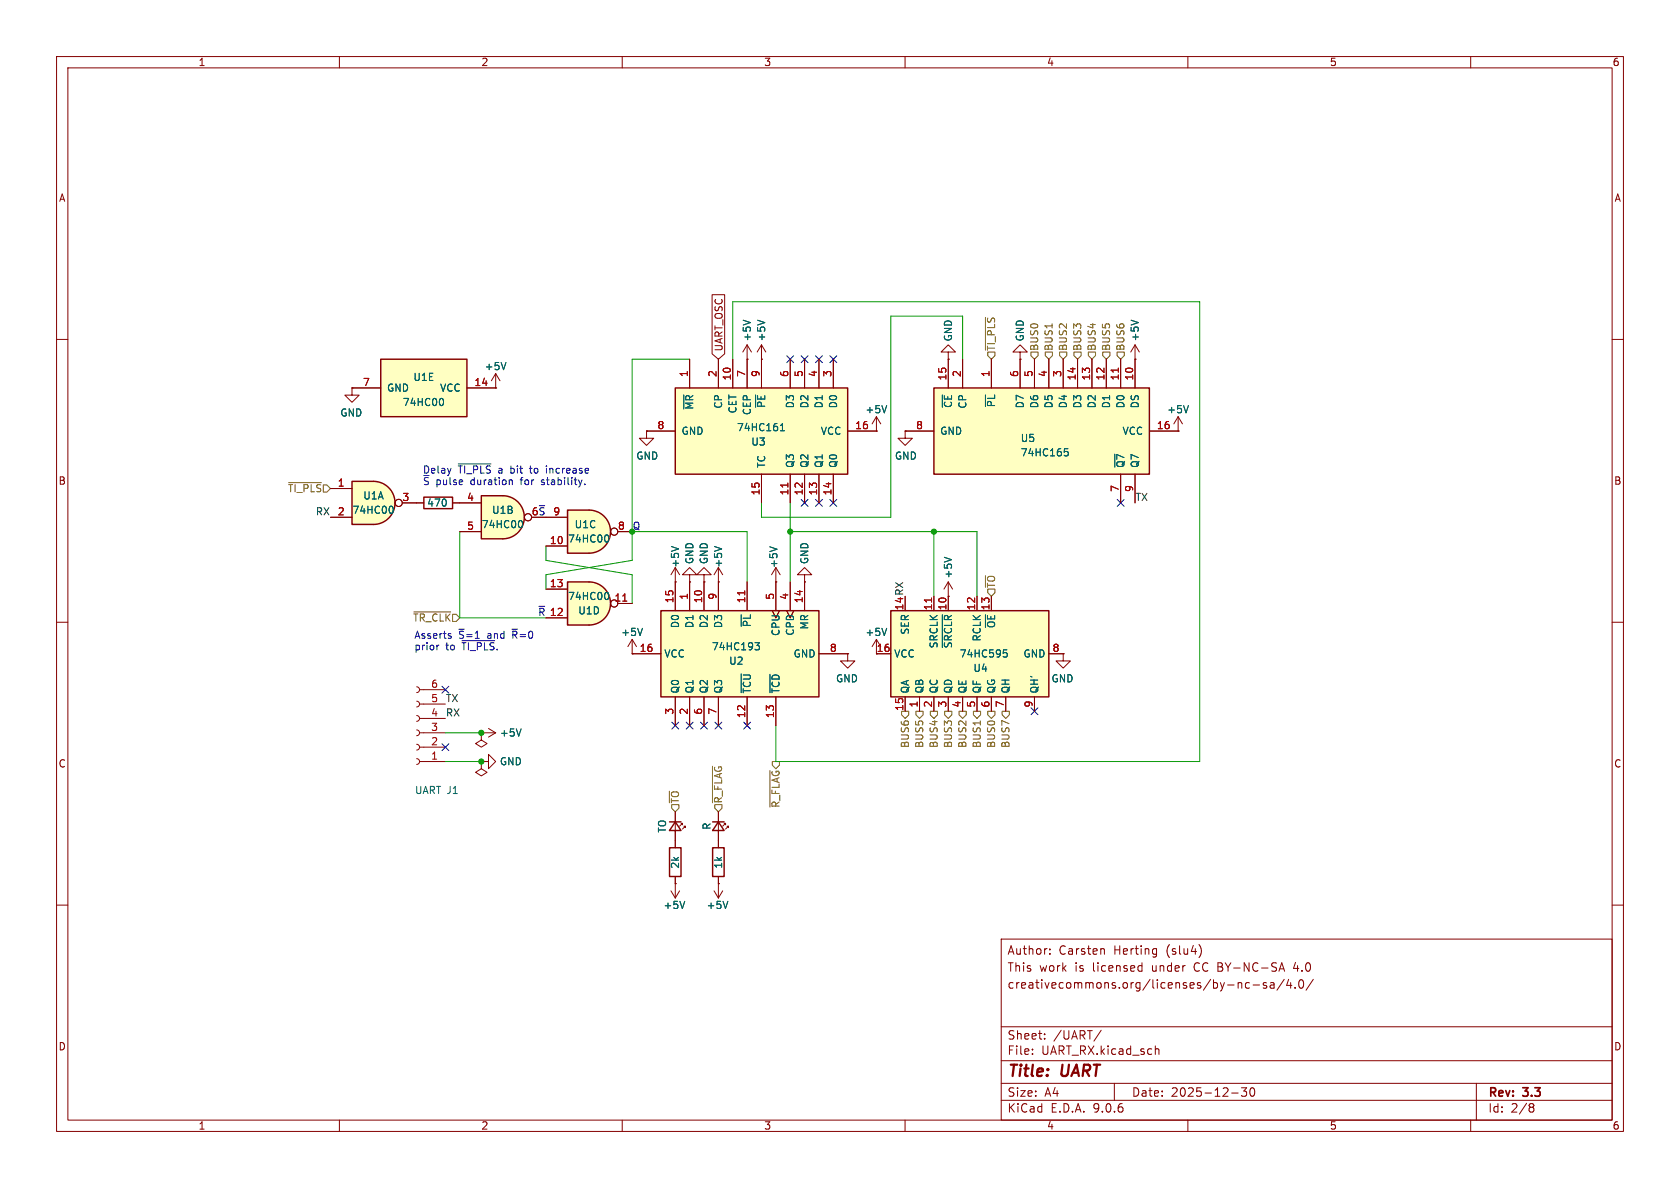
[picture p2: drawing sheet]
<svg xmlns="http://www.w3.org/2000/svg" width="297mm" height="210mm" viewBox="0 0 297 210" stroke-linecap="round" stroke-linejoin="round" font-family="sans-serif">
<g fill="none" stroke="#840000" stroke-width=".18">
<path d="M10 10h277v190h-277zM12 12h273v186h-273zM60 10v2M110 10v2M160 10v2M210 10v2M260 10v2M10 60h2M285 60h2M10 110h2M285 110h2M10 160h2"/>
<path d="M177 166h108v32h-108zM185.6 168.6v.1M185.6 167.8v.1M195 167.7l.2 .2v.8M201.5 170.7l.4 .1M201.9 170.2v1.5M201.9 171.6l-.4 .1M204 167.7l.5 .1M204.5 167.7v1.2l-.3 .3M204.5 168.6l-.5 .1M212 167.1a1.76 1.76 0 0 1 0 2.1M219.5 173.8v.9"/>
<path d="M220.9 173.8l-.4-.1-.3 .3v.4l.1 .2h.6M221.5 174.1h1.2M223.9 173.8l-.4-.1-.2 .2 .1 .2 .5 .2v.3h-.6M224.6 173.8h.6v.9M225.2 174.1h-.5a.29 .29 0 0 0-.2 .3 .29 .29 0 0 0 .2 .3l.5-.1M226.1 171.7l.5-1.5 .5 1.5M226.2 171.3h.8M227 173.1l-1.3 2M227.8 173.1l-.3 1.1h.9M228.2 173.7v1M229 174.6v.1M229 170.1l-.3 1.1h.9"/>
<path d="M229.7 173.3l.3-.1a.81 .81 0 0 1 .5 .6 .81 .81 0 0 1-.3 .8l-.1 .1a.81 .81 0 0 1-.4-1.4zM232.2 173.1l-1.3 2M285 160h2M60 198v2M110 198v2M160 198v2M177 194.5h108M177 191.5h108M177 187.5h108M177 181.5h108M182.5 186.3v.1M182.5 185.5v.1"/>
<path d="M184.7 183.6v.1M184.7 182.8v.1M194.7 182.1l-1.3 2M197 191.5v3M204.2 185.5l.3-.1 .3 .1 .1 .9M210 198v2M217.7 193.2h1.2M219.5 192.3h.9l-.5 .6 .4 .1v.7l-.2 .1h-.4l-.2-.1M221.1 192.4l.2-.1a.81 .81 0 0 1 .6 .6 .81 .81 0 0 1-.3 .8l-.1 .1a.81 .81 0 0 1-.4-1.4zM260 198v2M261 191.5v6.5M270.6 195.1l.4 .1 .2 .2-.3 .3"/>
<path d="M270.6 195.7h.3M270.9 195.7l.2 .2 .1 .4-.2 .2-.4 .1"/>
</g>
<path d="M119.4 68.6h30.5v15.2h-30.5z" fill="#ffffc2"/>
<path d="M119.4 68.6h30.5v15.2h-30.5z" fill="none" stroke="#840000" stroke-width=".25"/>
<g fill="none" stroke="#840000" stroke-width=".18">
<path d="M114.3 76.2h5.1M121.9 63.5v5.1M127 63.5v5.1M129.5 63.5v5.1M132.1 63.5v5.1M134.6 63.5v5.1M139.7 63.5v5.1M142.2 63.5v5.1M144.8 63.5v5.1M147.3 63.5v5.1M149.9 76.2h5M134.6 83.8v5.1"/>
<path d="M139.7 83.8v5.1M142.2 83.8v5.1M144.8 83.8v5.1M147.3 83.8v5.1M73.7 134.1l.3 .2 .2 .3-.2 .4-.3 .1M73.7 131.6l.3 .1 .2 .4-.2 .3-.3 .2M73.7 129l.3 .2 .2 .3-.2 .4-.3 .1M73.7 126.5l.3 .1 .2 .4-.2 .4-.3 .1M73.7 124l.3 .1 .2 .4-.2 .3-.3 .2M73.7 121.4l.3 .2 .2 .3-.2 .4-.3 .1M74.2 134.6h4.5M74.2 132.1h4.5"/>
<path d="M74.2 129.5h4.5M74.2 127h4.5M74.2 124.5h4.5M74.2 121.9h4.5M85.1 134.6v1.3l1 .6-1 .7-1-.7 1-.6M85.1 134.6h.1M85.1 129.5v1.3l1 .6-1 .7-1-.7 1-.6M85.1 129.5h.1"/>
</g>
<path d="M120.9 69.8v2.5M138 76.1h.7M138 75.2l.3-.3v1.2" fill="none" stroke="#006464" stroke-width=".18"/>
<path d="M139.3 85.4v.7" fill="none" stroke="#a90000" stroke-width=".18"/>
<path d="M88.9 87.6a3.8 3.8 0 0 1 3.8 3.8 3.8 3.8 0 0 1-3.8 3.9z" fill="#ffffc2" stroke="#ffffc2" stroke-width=".18"/>
<path d="M85.1 87.6h3.8v7.7h-3.8z" fill="#ffffc2"/>
<path d="M85.1 87.6h3.8a3.8 3.8 0 0 1 3.8 3.8 3.8 3.8 0 0 1-3.8 3.9h-3.8z" fill="none" stroke="#840000" stroke-width=".25"/>
<g fill="none" stroke="#840000" stroke-width=".18">
<path d="M208.3 76.2h.1M208.3 73.7l-.8 1.2M208.3 73.7l.7 1.2M208.3 73.7v2.5M81.3 88.9h3.8M81.3 94h3.8"/>
<circle cx="93.3" cy="91.4" r=".63"/>
</g>
<path d="M210.1 71.7l-.4 1.3M92.1 92a.79 .79 0 0 1 0 1.3" fill="none" stroke="#006464" stroke-width=".18"/>
<path d="M67.3 63.5h15.2v10.2h-15.2z" fill="#ffffc2"/>
<path d="M67.3 63.5h15.2v10.2h-15.2z" fill="none" stroke="#840000" stroke-width=".25"/>
<path d="M62.2 68.6v1.3h-1.2l1.2 1.2 1.3-1.2h-1.3M62.2 68.6h.1M62.2 68.6h5.1M82.5 68.6h5.1M87.6 68.6h.1M87.6 66l.8 1.3M87.6 66l-.7 1.3M87.6 66v2.6" fill="none" stroke="#840000" stroke-width=".18"/>
<path d="M78.1 70.4a.79 .79 0 0 1 0 1.3M89.4 64.1l-.4 1.2" fill="none" stroke="#006464" stroke-width=".18"/>
<path d="M66 85.1a3.8 3.8 0 0 1 3.8 3.8 3.8 3.8 0 0 1-3.8 3.8z" fill="#ffffc2" stroke="#ffffc2" stroke-width=".18"/>
<path d="M62.2 85.1h3.8v7.6h-3.8z" fill="#ffffc2"/>
<path d="M62.2 85.1h3.8a3.8 3.8 0 0 1 3.8 3.8 3.8 3.8 0 0 1-3.8 3.8h-3.8zM74.9 87.9h5.1v2h-5.1z" fill="none" stroke="#840000" stroke-width=".25"/>
<g fill="none" stroke="#840000" stroke-width=".18">
<path d="M114.3 76.2v1.3h1.3l-1.3 1.2-1.3-1.2h1.3M114.3 76.2h.1M160 76.2v1.3h1.3l-1.3 1.2-1.3-1.2h1.3M160 76.2h.1M167.6 62.2h1.3l-1.3-1.2-1.2 1.2h1.2v1.3M167.6 63.5h.1M180.3 62.2h1.3l-1.3-1.2-1.2 1.2h1.2v1.3M180.3 63.5h.1M200.7 63.5h.1M200.7 61l-.8 1.2M200.7 61l.7 1.2M200.7 61v2.5"/>
<path d="M58.4 86.4h3.8M58.4 91.4h3.8M71.1 88.9h3.8M80 88.9h1.3"/>
<circle cx="70.5" cy="88.9" r=".63"/>
</g>
<path d="M200 56.6l1.2 .4M69.2 89.5a.79 .79 0 0 1 0 1.2" fill="none" stroke="#006464" stroke-width=".18"/>
<path d="M165.1 68.6h38.1v15.2h-38.1z" fill="#ffffc2"/>
<path d="M165.1 68.6h38.1v15.2h-38.1z" fill="none" stroke="#840000" stroke-width=".25"/>
<g fill="none" stroke="#840000" stroke-width=".18">
<path d="M132.1 63.5h.1M132.1 61l-.8 1.2M132.1 61l.7 1.2M132.1 61v2.5M134.6 63.5h.1M134.6 61l-.7 1.2M134.6 61l.8 1.2M134.6 61v2.5M154.9 76.2h.1M154.9 73.7l-.7 1.2M154.9 73.7l.8 1.2M154.9 73.7v2.5"/>
<path d="M160 76.2h5.1M167.6 63.5v5.1M170.2 63.5v5.1M175.3 63.5v5.1M180.3 63.5v5.1M182.9 63.5v5.1M185.4 63.5v5.1M188 63.5v5.1M190.5 63.5v5.1M193 63.5v5.1M195.6 63.5v5.1M198.1 63.5v5.1"/>
<path d="M200.7 63.5v5.1M203.2 76.2h5.1M198.1 83.8v5.1M200.7 83.8v5.1M119.4 102.9h.1M119.4 100.3l.7 1.3M119.4 100.3l-.8 1.3M119.4 100.3v2.6M121.9 101.6h-1.3l1.3-1.3 1.3 1.3h-1.3v1.3M121.9 102.9h.1M124.5 101.6h-1.3l1.3-1.3 1.2 1.3h-1.2v1.3M124.5 102.9h.1"/>
<path d="M127 102.9h.1M127 100.3l.8 1.3M127 100.3l-.8 1.3M127 100.3v2.6M137.2 102.9h.1M137.2 100.3l.7 1.3M137.2 100.3l-.8 1.3M137.2 100.3v2.6M142.2 101.6h-1.2l1.2-1.3 1.3 1.3h-1.3v1.3M142.2 102.9h.1M149.9 115.6v1.2h-1.3l1.3 1.3 1.2-1.3h-1.2M149.9 115.6h.1"/>
</g>
<path d="M197.7 65.1v.7" fill="none" stroke="#a90000" stroke-width=".18"/>
<path d="M131.4 56.6l1.3 .4M133.9 56.6l1.3 .4M156.8 71.7l-.5 1.3M174.2 69.8v2.1M188.2 79.3h.6M188.3 79.8h.3l.3 .2-.2 .5-.4 .1M118.7 96.6l1.3 .4M126.3 96.6l1.3 .4M136.1 96.7l1.3 .4" fill="none" stroke="#006464" stroke-width=".18"/>
<path d="M116.8 108h28v15.2h-28z" fill="#ffffc2"/>
<path d="M116.8 108h28v15.2h-28z" fill="none" stroke="#840000" stroke-width=".25"/>
<g fill="none" stroke="#840000" stroke-width=".18">
<path d="M111.8 115.6h5M119.4 102.9v5.1M121.9 102.9v5.1M124.5 102.9v5.1M127 102.9v5.1M132.1 102.9v5.1M136.5 108l.7 1.2 .6-1.2M137.2 102.9v5.1M139.1 108l.6 1.2 .6-1.2M139.7 102.9v5.1M142.2 102.9v5.1M144.8 115.6h5.1"/>
<path d="M167.6 105.4h.1M167.6 102.9l.8 1.2M167.6 102.9l-.7 1.2M167.6 102.9v2.5M119.4 123.2v5.1M121.9 123.2v5.1M124.5 123.2v5.1M127 123.2v5.1M132.1 123.2v5.1M137.2 123.2v5.1"/>
</g>
<path d="M166.9 98.5l1.3 .4M131 108.7v2M131 119.1v3.4M133.5 113.6h.8l-.5 .5 .4 .1 .1 .4-.3 .3h-.3M136.1 119.2v3.3" fill="none" stroke="#006464" stroke-width=".18"/>
<path d="M131.7 104.4v.8" fill="none" stroke="#a90000" stroke-width=".18"/>
<path d="M157.5 108h27.9v15.2h-27.9z" fill="#ffffc2"/>
<path d="M157.5 108h27.9v15.2h-27.9z" fill="none" stroke="#840000" stroke-width=".25"/>
<g fill="none" stroke="#840000" stroke-width=".18">
<path d="M154.9 113v2.6h2.6M154.9 113l.8 1.3M154.9 113l-.7 1.3M165.1 105.4v2.6M167.6 105.4v2.6M172.7 105.4v2.6M175.3 105.4v2.6M185.4 115.6h2.6M188 115.6v1.2h-1.3l1.3 1.3 1.2-1.3h-1.2M188 115.6h.1M85.1 129.5h.1M85.1 134.6h1.3v1.3l1.2-1.3-1.2-1.2v1.2"/>
<path d="M85.1 134.6h.1M85.1 129.5h2.5M86.4 128.8l1.2 .7M87.6 129.5l-1.2 .8M160 123.2v2.5M162.6 123.2v2.5M165.1 123.2v2.5M167.6 123.2v2.5M170.2 123.2v2.5M172.7 123.2v2.5M175.3 123.2v2.5M177.8 123.2v2.5"/>
<path d="M182.9 123.2v2.5"/>
</g>
<path d="M164.7 105.7v.7" fill="none" stroke="#a90000" stroke-width=".18"/>
<path d="M156.8 111.1l-.5 1.2M166.6 108.7v5.8M177.4 114.9h.6M177.5 115.4h.3l.3 .2-.1 .4-.5 .1M92.1 128.8l-.4 1.3" fill="none" stroke="#006464" stroke-width=".18"/>
<path d="M104.1 90.2a3.8 3.8 0 0 1 3.8 3.8 3.8 3.8 0 0 1-3.8 3.8z" fill="#ffffc2" stroke="#ffffc2" stroke-width=".18"/>
<path d="M100.3 90.2h3.8v7.6h-3.8z" fill="#ffffc2"/>
<path d="M100.3 90.2h3.8a3.8 3.8 0 0 1 3.8 3.8 3.8 3.8 0 0 1-3.8 3.8h-3.8z" fill="none" stroke="#840000" stroke-width=".25"/>
<g fill="none" stroke="#840000" stroke-width=".18">
<path d="M96.5 91.4h3.8M96.5 96.5h3.8M109.2 94h2.6"/>
<circle cx="108.6" cy="94" r=".63"/>
</g>
<path d="M107.3 94.6a.79 .79 0 0 1 0 1.2" fill="none" stroke="#006464" stroke-width=".18"/>
<path d="M104.1 102.9a3.8 3.8 0 0 1 3.8 3.8 3.8 3.8 0 0 1-3.8 3.8z" fill="#ffffc2" stroke="#ffffc2" stroke-width=".18"/>
<path d="M100.3 102.9h3.8v7.6h-3.8z" fill="#ffffc2"/>
<path d="M100.3 102.9h3.8a3.8 3.8 0 0 1 3.8 3.8 3.8 3.8 0 0 1-3.8 3.8h-3.8zM118.4 149.9h2v5h-2zM118.4 145.3h2M119.4 145.3l1 1.5h-2zM126 149.9h2v5h-2zM126 145.3h2M127 145.3l1 1.5h-2z" fill="none" stroke="#840000" stroke-width=".25"/>
<g fill="none" stroke="#840000" stroke-width=".18">
<path d="M125.9 52.1h2.2v10.4l-1.1 1-1.1-1zM62.2 68.6h.1M62.2 68.6h5.1M82.5 68.6h5.1M87.6 68.6h.1M114.3 76.2h.1M114.3 76.2h5.1M121.9 63.5v5.1M127 63.5v5.1M129.5 63.5v5.1M132.1 63.5h.1M132.1 63.5v5.1"/>
<path d="M134.6 63.5h.1M134.6 63.5v5.1M139.7 63.5v5.1M142.2 63.5v5.1M144.8 63.5v5.1M147.3 63.5v5.1M149.9 76.2h5M154.9 76.2h.1M160 76.2h.1M160 76.2h5.1M167.6 63.5h.1M167.6 63.5v5.1"/>
<path d="M170.2 63.5v5.1M175.3 63.5v5.1M180.3 63.5h.1M180.3 63.5v5.1M182.9 63.5v5.1M185.4 63.5v5.1M188 63.5v5.1M190.5 63.5v5.1M193 63.5v5.1M195.6 63.5v5.1M198.1 63.5v5.1M200.7 63.5h.1"/>
<path d="M200.7 63.5v5.1M203.2 76.2h5.1M208.3 76.2h.1M58.4 91.4h3.8M58.4 86.4h3.8M71.1 88.9h3.8M80 88.9h5.1M81.3 94h3.8M96.5 91.4h3.8M96.5 96.5h3.8M109.2 94h2.6M134.6 83.8v5.1"/>
<path d="M139.7 83.8v5.1M142.2 83.8v5.1M144.8 83.8v5.1M147.3 83.8v5.1M198.1 83.8v5.1M200.7 83.8v5.1M96.5 109.2h3.8M96.5 104.1h3.8M109.2 106.7h2.6M111.8 115.6h.1M111.8 113l.7 1.3M111.8 113l-.8 1.3"/>
<path d="M111.8 113v2.6M111.8 115.6h5M119.4 102.9h.1M119.4 102.9v5.1M121.9 102.9h.1M121.9 102.9v5.1M124.5 102.9h.1M124.5 102.9v5.1M127 102.9h.1M127 102.9v5.1M132.1 102.9v5.1M136.5 108l.7 1.2 .6-1.2"/>
<path d="M137.2 102.9h.1M137.2 102.9v5.1M139.1 108l.6 1.2 .6-1.2M139.7 102.9v5.1M142.2 102.9h.1M142.2 102.9v5.1M144.8 115.6h5.1M149.9 115.6h.1M154.9 115.6h2.6M165.1 105.4v2.6M167.6 105.4h.1M167.6 105.4v2.6"/>
<path d="M172.7 105.4v2.6M175.3 105.4v2.6M185.4 115.6h2.6M188 115.6h.1M85.1 129.5h.1M85.1 134.6h.1M119.4 123.2v5.1M121.9 123.2v5.1M124.5 123.2v5.1M127 123.2v5.1M132.1 123.2v5.1M137.2 123.2v5.1"/>
<path d="M160 123.2v2.5M162.6 123.2v2.5M165.1 123.2v2.5M167.6 123.2v2.5M170.2 123.2v2.5M172.7 123.2v2.5M175.3 123.2v2.5M177.8 123.2v2.5M182.9 123.2v2.5M118.6 157.5l.8 1.3M119.4 156.2h.1M119.4 143.5v6.4"/>
<path d="M119.4 154.9v3.9M120.1 157.5l-.7 1.3M120.4 145.5h.2v.3v-.3l-.5 .6M120.9 146.1h.3v.2v-.2l-.6 .5M126.2 157.5l.8 1.3M127 156.2h.1M127 143.5v6.4M127 154.9v3.9M127.8 157.5l-.8 1.3M128 145.5h.3v.3v-.3l-.5 .6M128.5 146.1h.3v.2v-.2l-.5 .5"/>
<circle cx="70.5" cy="88.9" r=".63"/>
<circle cx="93.3" cy="91.4" r=".63"/>
<circle cx="108.6" cy="94" r=".63"/>
<circle cx="108.6" cy="106.7" r=".63"/>
</g>
<path d="M197.7 65.1v.7M139.3 85.4v.7M110.1 106.3h.7M131.7 104.4v.8M164.7 105.7v.7" fill="none" stroke="#a90000" stroke-width=".18"/>
<g fill="none" stroke="#006464" stroke-width=".18">
<path d="M131.4 56.6l1.3 .4M133.9 56.6l1.3 .4M200 56.6l1.2 .4M78.1 70.4a.79 .79 0 0 1 0 1.3M89.4 64.1l-.4 1.2M120.9 69.8v2.5M138 76.1h.7M138 75.2l.3-.3v1.2M156.8 71.7l-.5 1.3M174.2 69.8v2.1M188.2 79.3h.6M188.3 79.8h.3l.3 .2-.2 .5-.4 .1"/>
<path d="M210.1 71.7l-.4 1.3M69.2 89.5a.79 .79 0 0 1 0 1.2M92.1 92a.79 .79 0 0 1 0 1.3M107.3 94.6a.79 .79 0 0 1 0 1.2M118.7 96.6l1.3 .4M126.3 96.6l1.3 .4M136.1 96.7l1.3 .4M166.9 98.5l1.3 .4M107.3 104.7a.79 .79 0 0 1 0 1.3M113.6 111.1l-.4 1.2M131 108.7v2M131 119.1v3.4"/>
<path d="M133.5 113.6h.8l-.5 .5 .4 .1 .1 .4-.3 .3h-.3M136.1 119.2v3.3M156.8 111.1l-.5 1.2M166.6 108.7v5.8M177.4 114.9h.6M177.5 115.4h.3l.3 .2-.1 .4-.5 .1M92.1 128.8l-.4 1.3M121.1 159.3l-.5 1.3M128.7 159.3l-.5 1.3"/>
</g>
<g fill="none" stroke="#725600" stroke-width=".18">
<path d="M174.2 56.1v5.8M174.6 62.2h1.3v.7l-.6 .6-.7-.6zM182.2 62.2h1.3v.7l-.6 .6-.7-.6zM184.8 62.2h1.3v.7l-.7 .6-.6-.6zM187.3 62.2h1.3v.7l-.6 .6-.7-.6zM189.9 62.2h1.2v.7l-.6 .6-.6-.6zM192.4 62.2h1.3v.7l-.7 .6-.6-.6zM194.9 62.2h1.3v.7l-.6 .6-.7-.6zM197.5 62.2h1.3v.7l-.7 .6-.6-.6zM51 85.3h5.8M73.2 108.2h6.5M174.6 104.1h1.3v.7l-.6 .6-.7-.6z"/>
<path d="M126 135.5v6.4M136.1 136.2v6.5M159.4 125.7h1.3v.7l-.7 .6-.6-.6zM161.9 125.7h1.3v.7l-.6 .6-.7-.6zM164.5 125.7h1.2v.7l-.6 .6-.6-.6zM167 125.7h1.3v.7l-.7 .6-.6-.6zM169.5 125.7h1.3v.7l-.6 .6-.7-.6zM172.1 125.7h1.3v.7l-.7 .6-.6-.6zM174.6 125.7h1.3v.7l-.6 .6-.7-.6zM177.2 125.7h1.2v.7l-.6 .6-.6-.6zM118.7 142.2h1.3v.7l-.6 .6-.7-.6zM126.4 142.2h1.2v.7l-.6 .6-.6-.6z"/>
</g>
<path d="M121.9 63.5h-10.1v35.6l-15.3 2.5v2.5M129.5 63.5v-10.2h82.6v81.3h-74.9v-6.3M170.2 63.5v-7.6h-12.7v35.5h-22.9v-2.5M81.3 94v15.2h15.2M96.5 96.5v2.6l15.3 2.5v5.1M111.8 94h20.3v8.9M139.7 94h33v11.4M139.7 88.9v14M165.1 94v11.4M78.7 129.5h6.4M78.7 134.6h6.4" fill="none" stroke="#009600" stroke-width=".18"/>
<g fill="none" stroke="#000084" stroke-width=".18">
<path d="M139.1 62.9l1.2 1.2M140.3 62.9l-1.2 1.2M141.6 62.9l1.2 1.2M142.8 62.9l-1.2 1.2M144.2 62.9l1.2 1.2M145.4 62.9l-1.2 1.2M146.7 62.9l1.2 1.2M147.9 62.9l-1.2 1.2M141.6 88.3l1.2 1.2M142.8 88.3l-1.2 1.2M144.2 88.3l1.2 1.2M145.4 88.3l-1.2 1.2"/>
<path d="M146.7 88.3l1.2 1.2M147.9 88.3l-1.2 1.2M197.5 88.3l1.2 1.2M198.7 88.3l-1.2 1.2M78.1 131.5l1.2 1.2M78.1 121.3l1.2 1.2M79.3 131.5l-1.2 1.2M79.3 121.3l-1.2 1.2M118.8 127.7l1.2 1.2M120 127.7l-1.2 1.2M121.3 127.7l1.2 1.2M122.5 127.7l-1.2 1.2"/>
<path d="M123.9 127.7l1.2 1.2M125.1 127.7l-1.2 1.2M126.4 127.7l1.2 1.2M127.6 127.7l-1.2 1.2M131.5 127.7l1.2 1.2M132.7 127.7l-1.2 1.2M182.3 125.1l1.2 1.2M183.5 125.1l-1.2 1.2"/>
</g>
<path d="M81 82h5.8M90.2 84.8l.4 .2v.7M96.6 82.4v.1M96.6 82.8v.8M103.4 85.6v.1M77.6 114l-.3 .2M79.6 112.4l.2 .2-.2 .2M79.6 112l.1 .1M81.7 113.3h5.8M90.5 111.2h1" fill="none" stroke="#0000c2" stroke-width=".18"/>
<g fill="#009600" stroke="#009600" stroke-width=".18">
<circle cx="85.1" cy="134.6" r=".46"/>
<circle cx="85.1" cy="129.5" r=".46"/>
<circle cx="139.7" cy="94" r=".46"/>
<circle cx="165.1" cy="94" r=".46"/>
</g>
<g font-size="2.8" fill="#840000">
<text x="178" y="190.9">Title:</text>
<text x="187.7" y="190.9">UART</text>
</g>
<g font-size="2.1" fill="#840000">
<text x="178" y="172">This</text>
<text x="178" y="169">Author:</text>
<text x="183.7" y="172">work</text>
<text x="187.2" y="169">Carsten</text>
<text x="190.1" y="172">is</text>
<text x="193.3" y="172">licensed</text>
<text x="197" y="169">Herting</text>
<text x="203.9" y="172">under</text>
<text x="206.3" y="169">(slu4)</text>
<text x="211.5" y="172">CC BY-NC-SA</text>
<text x="229.4" y="172">4.0</text>
<text x="178" y="175">creativecommons.org/licenses/by-nc-sa/4.0/</text>
<text x="178" y="184">Sheet:</text>
<text x="186.2" y="184">/UART/</text>
<text x="178" y="186.7">File:</text>
<text x="184.1" y="186.7">UART_RX.kicad_sch</text>
<text x="178" y="196.9">KiCad</text>
<text x="178" y="194.1">Size:</text>
<text x="184.7" y="194.1">A4</text>
<text x="185.7" y="196.9">E.D.A.</text>
<text x="193.3" y="196.9">9.0.6</text>
<text x="200" y="194.1">Date:</text>
<text x="207" y="194.1">2025-12-30</text>
<text x="263" y="194.3">Rev:</text>
<text x="263" y="196.9">Id:</text>
<text x="267.1" y="196.9">2/8</text>
<text x="269.4" y="194.3">3.3</text>
</g>
<g font-size="1.8" fill="#840000">
<text x="35" y="11.9">1</text>
<text x="85" y="11.9">2</text>
<text x="135" y="11.9">3</text>
<text x="185" y="11.9">4</text>
<text x="235" y="11.9">5</text>
<text x="285" y="11.9">6</text>
<text x="10.3" y="35.9">A</text>
<text x="285.3" y="35.9">A</text>
<text x="128" y="62.2" transform="rotate(-90 128 62.2)">UART_OSC</text>
<text x="10.3" y="85.9">B</text>
<text x="285.3" y="85.9">B</text>
<text x="93.9" y="91.2">6~{S}9</text>
<text x="159.8" y="108" transform="rotate(-90 159.8 108)">14 RX</text>
<text x="10.3" y="135.9">C</text>
<text x="285.3" y="135.9">C</text>
<text x="10.3" y="185.9">D</text>
<text x="285.3" y="185.9">D</text>
<text x="35" y="199.9">1</text>
<text x="85" y="199.9">2</text>
<text x="135" y="199.9">3</text>
<text x="185" y="199.9">4</text>
<text x="235" y="199.9">5</text>
<text x="285" y="199.9">6</text>
</g>
<g font-size="1.8" fill="#006464">
<text x="85.6" y="65.6">+5V</text>
<text x="132.9" y="60.5" transform="rotate(-90 132.9 60.5)">+5V</text>
<text x="135.5" y="60.5" transform="rotate(-90 135.5 60.5)">+5V</text>
<text x="168.5" y="60.5" transform="rotate(-90 168.5 60.5)">GND</text>
<text x="181.2" y="60.5" transform="rotate(-90 181.2 60.5)">GND</text>
<text x="201.5" y="60.5" transform="rotate(-90 201.5 60.5)">+5V</text>
<text x="68.3" y="69.4">GND</text>
<text x="71.1" y="72">74HC00</text>
<text x="73" y="67.5">U1E</text>
<text x="77.7" y="69.4">VCC</text>
<text x="60.1" y="73.8">GND</text>
<text x="120.4" y="77.1">GND</text>
<text x="122.8" y="72.5" transform="rotate(-90 122.8 72.5)">~{MR}</text>
<text x="127.9" y="72.3" transform="rotate(-90 127.9 72.3)">CP</text>
<text x="130.2" y="76.4">74HC161</text>
<text x="130.4" y="73.2" transform="rotate(-90 130.4 73.2)">CET</text>
<text x="132.9" y="73.5" transform="rotate(-90 132.9 73.5)">CEP</text>
<text x="135.5" y="72.2" transform="rotate(-90 135.5 72.2)">~{PE}</text>
<text x="140.6" y="72.3" transform="rotate(-90 140.6 72.3)">D3</text>
<text x="143.1" y="72.3" transform="rotate(-90 143.1 72.3)">D2</text>
<text x="145" y="77.1">VCC</text>
<text x="145.6" y="72.3" transform="rotate(-90 145.6 72.3)">D1</text>
<text x="148.2" y="72.3" transform="rotate(-90 148.2 72.3)">D0</text>
<text x="152.9" y="73.3">+5V</text>
<text x="166.1" y="77.1">GND</text>
<text x="168.5" y="72.2" transform="rotate(-90 168.5 72.2)">~{CE}</text>
<text x="171" y="72.3" transform="rotate(-90 171 72.3)">CP</text>
<text x="176.1" y="72.1" transform="rotate(-90 176.1 72.1)">~{PL}</text>
<text x="181.2" y="72.3" transform="rotate(-90 181.2 72.3)">D7</text>
<text x="183.7" y="72.3" transform="rotate(-90 183.7 72.3)">D6</text>
<text x="186.3" y="72.3" transform="rotate(-90 186.3 72.3)">D5</text>
<text x="188.8" y="72.3" transform="rotate(-90 188.8 72.3)">D4</text>
<text x="191.4" y="72.3" transform="rotate(-90 191.4 72.3)">D3</text>
<text x="193.9" y="72.3" transform="rotate(-90 193.9 72.3)">D2</text>
<text x="196.4" y="72.3" transform="rotate(-90 196.4 72.3)">D1</text>
<text x="198.4" y="77.1">VCC</text>
<text x="199" y="72.3" transform="rotate(-90 199 72.3)">D0</text>
<text x="201.5" y="72.3" transform="rotate(-90 201.5 72.3)">DS</text>
<text x="206.2" y="73.3">+5V</text>
<text x="112.4" y="81.5">GND</text>
<text x="132.7" y="79">U3</text>
<text x="135.5" y="82.8" transform="rotate(-90 135.5 82.8)">TC</text>
<text x="140.6" y="82.8" transform="rotate(-90 140.6 82.8)">Q3</text>
<text x="143.1" y="82.8" transform="rotate(-90 143.1 82.8)">Q2</text>
<text x="145.6" y="82.8" transform="rotate(-90 145.6 82.8)">Q1</text>
<text x="148.2" y="82.8" transform="rotate(-90 148.2 82.8)">Q0</text>
<text x="158.1" y="81.5">GND</text>
<text x="180.3" y="78.3">U5</text>
<text x="180.3" y="80.9">74HC165</text>
<text x="199" y="82.8" transform="rotate(-90 199 82.8)">~{Q7}</text>
<text x="201.5" y="82.8" transform="rotate(-90 201.5 82.8)">Q7</text>
<text x="64.1" y="88.5">U1A</text>
<text x="75.4" y="89.8">470</text>
<text x="62.2" y="91">74HC00</text>
<text x="85.1" y="93.6">74HC00</text>
<text x="86.9" y="91">U1B</text>
<text x="101.5" y="93.6">U1C</text>
<text x="100.3" y="96.1">74HC00</text>
<text x="120.2" y="100.5" transform="rotate(-90 120.2 100.5)">+5V</text>
<text x="122.8" y="99.8" transform="rotate(-90 122.8 99.8)">GND</text>
<text x="125.3" y="99.8" transform="rotate(-90 125.3 99.8)">GND</text>
<text x="127.9" y="100.5" transform="rotate(-90 127.9 100.5)">+5V</text>
<text x="137.6" y="100.5" transform="rotate(-90 137.6 100.5)">+5V</text>
<text x="143.1" y="99.8" transform="rotate(-90 143.1 99.8)">GND</text>
<text x="100.3" y="106.3">74HC00</text>
<text x="168.5" y="102.4" transform="rotate(-90 168.5 102.4)">+5V</text>
<text x="102.1" y="108.8">U1D</text>
<text x="109.7" y="112.6">+5V</text>
<text x="120.2" y="111.1" transform="rotate(-90 120.2 111.1)">D0</text>
<text x="122.8" y="111.1" transform="rotate(-90 122.8 111.1)">D1</text>
<text x="125.3" y="111.1" transform="rotate(-90 125.3 111.1)">D2</text>
<text x="127.9" y="111.1" transform="rotate(-90 127.9 111.1)">D3</text>
<text x="132.9" y="111" transform="rotate(-90 132.9 111)">~{PL}</text>
<text x="138" y="112.5" transform="rotate(-90 138 112.5)">CPU</text>
<text x="140.6" y="112.5" transform="rotate(-90 140.6 112.5)">CPD</text>
<text x="143.1" y="111.4" transform="rotate(-90 143.1 111.4)">MR</text>
<text x="152.9" y="112.6">+5V</text>
<text x="160.9" y="112.3" transform="rotate(-90 160.9 112.3)">SER</text>
<text x="173.6" y="113.5" transform="rotate(-90 173.6 113.5)">RCLK</text>
<text x="176.1" y="111.1" transform="rotate(-90 176.1 111.1)">~{OE}</text>
<text x="117.3" y="116.4">VCC</text>
<text x="125.7" y="115.2">74HC193</text>
<text x="128.8" y="117.7">U2</text>
<text x="140.2" y="116.4">GND</text>
<text x="158" y="116.4">VCC</text>
<text x="166" y="114.7" transform="rotate(-90 166 114.7)">SRCLK</text>
<text x="168.5" y="114.7" transform="rotate(-90 168.5 114.7)">~{SRCLR}</text>
<text x="169.6" y="116.4">74HC595</text>
<text x="172" y="119">U4</text>
<text x="180.8" y="116.4">GND</text>
<text x="120.2" y="122.7" transform="rotate(-90 120.2 122.7)">Q0</text>
<text x="122.8" y="122.7" transform="rotate(-90 122.8 122.7)">Q1</text>
<text x="125.3" y="122.7" transform="rotate(-90 125.3 122.7)">Q2</text>
<text x="127.9" y="122.7" transform="rotate(-90 127.9 122.7)">Q3</text>
<text x="132.9" y="122.7" transform="rotate(-90 132.9 122.7)">~{TCU}</text>
<text x="138" y="122.7" transform="rotate(-90 138 122.7)">~{TCD}</text>
<text x="147.7" y="120.8">GND</text>
<text x="160.9" y="122.7" transform="rotate(-90 160.9 122.7)">QA</text>
<text x="163.4" y="122.7" transform="rotate(-90 163.4 122.7)">QB</text>
<text x="166" y="122.7" transform="rotate(-90 166 122.7)">QC</text>
<text x="168.5" y="122.7" transform="rotate(-90 168.5 122.7)">QD</text>
<text x="171" y="122.7" transform="rotate(-90 171 122.7)">QE</text>
<text x="173.6" y="122.7" transform="rotate(-90 173.6 122.7)">QF</text>
<text x="176.1" y="122.7" transform="rotate(-90 176.1 122.7)">QG</text>
<text x="178.7" y="122.7" transform="rotate(-90 178.7 122.7)">QH</text>
<text x="183.7" y="122.7" transform="rotate(-90 183.7 122.7)">QH'</text>
<text x="185.8" y="120.8">GND</text>
<text x="88.3" y="130.4">+5V</text>
<text x="88.3" y="135.5">GND</text>
<text x="73.3" y="140.6">UART J1</text>
<text x="118" y="147.3" transform="rotate(-90 118 147.3)">TO</text>
<text x="125.8" y="146.8" transform="rotate(-90 125.8 146.8)">R</text>
<text x="120.2" y="153.7" transform="rotate(-90 120.2 153.7)">2k</text>
<text x="127.9" y="153.7" transform="rotate(-90 127.9 153.7)">1k</text>
<text x="117.2" y="160.9">+5V</text>
<text x="124.8" y="160.9">+5V</text>
</g>
<g font-size="1.8" fill="#725600">
<text x="176.1" y="62.1" transform="rotate(-90 176.1 62.1)">~{TI_PLS}</text>
<text x="183.7" y="62.1" transform="rotate(-90 183.7 62.1)">BUS0</text>
<text x="186.3" y="62.1" transform="rotate(-90 186.3 62.1)">BUS1</text>
<text x="188.8" y="62.1" transform="rotate(-90 188.8 62.1)">BUS2</text>
<text x="191.4" y="62.1" transform="rotate(-90 191.4 62.1)">BUS3</text>
<text x="193.9" y="62.1" transform="rotate(-90 193.9 62.1)">BUS4</text>
<text x="196.4" y="62.1" transform="rotate(-90 196.4 62.1)">BUS5</text>
<text x="199" y="62.1" transform="rotate(-90 199 62.1)">BUS6</text>
<text x="50.8" y="87.2">~{TI_PLS}</text>
<text x="176.1" y="104" transform="rotate(-90 176.1 104)">~{TO}</text>
<text x="72.9" y="110.1">~{TR_CLK}</text>
<text x="160.9" y="132.3" transform="rotate(-90 160.9 132.3)">BUS6</text>
<text x="163.4" y="132.3" transform="rotate(-90 163.4 132.3)">BUS5</text>
<text x="166" y="132.3" transform="rotate(-90 166 132.3)">BUS4</text>
<text x="168.5" y="132.3" transform="rotate(-90 168.5 132.3)">BUS3</text>
<text x="171" y="132.3" transform="rotate(-90 171 132.3)">BUS2</text>
<text x="173.6" y="132.3" transform="rotate(-90 173.6 132.3)">BUS1</text>
<text x="176.1" y="132.3" transform="rotate(-90 176.1 132.3)">BUS0</text>
<text x="178.7" y="132.3" transform="rotate(-90 178.7 132.3)">BUS7</text>
<text x="120.2" y="142.1" transform="rotate(-90 120.2 142.1)">~{TO}</text>
<text x="127.9" y="142.1" transform="rotate(-90 127.9 142.1)">~{R_FLAG}</text>
<text x="138" y="142.9" transform="rotate(-90 138 142.9)">~{R_FLAG}</text>
</g>
<g font-size="1.8" fill="#a90000">
<text x="64.1" y="68.3">7</text>
<text x="83.8" y="68.3">14</text>
<text x="121.7" y="66.7" transform="rotate(-90 121.7 66.7)">1</text>
<text x="126.7" y="66.7" transform="rotate(-90 126.7 66.7)">2</text>
<text x="129.3" y="67.4" transform="rotate(-90 129.3 67.4)">10</text>
<text x="131.8" y="66.7" transform="rotate(-90 131.8 66.7)">7</text>
<text x="134.4" y="66.7" transform="rotate(-90 134.4 66.7)">9</text>
<text x="139.4" y="66.7" transform="rotate(-90 139.4 66.7)">6</text>
<text x="142" y="66.7" transform="rotate(-90 142 66.7)">5</text>
<text x="144.5" y="66.7" transform="rotate(-90 144.5 66.7)">4</text>
<text x="147.1" y="66.7" transform="rotate(-90 147.1 66.7)">3</text>
<text x="167.4" y="67.4" transform="rotate(-90 167.4 67.4)">15</text>
<text x="169.9" y="66.7" transform="rotate(-90 169.9 66.7)">2</text>
<text x="175" y="66.7" transform="rotate(-90 175 66.7)">1</text>
<text x="180.1" y="66.7" transform="rotate(-90 180.1 66.7)">6</text>
<text x="182.6" y="66.7" transform="rotate(-90 182.6 66.7)">5</text>
<text x="185.2" y="66.7" transform="rotate(-90 185.2 66.7)">4</text>
<text x="187.7" y="66.7" transform="rotate(-90 187.7 66.7)">3</text>
<text x="190.2" y="67.4" transform="rotate(-90 190.2 67.4)">14</text>
<text x="192.8" y="67.4" transform="rotate(-90 192.8 67.4)">13</text>
<text x="195.3" y="67.4" transform="rotate(-90 195.3 67.4)">12</text>
<text x="197.9" y="67.4" transform="rotate(-90 197.9 67.4)">11</text>
<text x="200.4" y="67.4" transform="rotate(-90 200.4 67.4)">10</text>
<text x="116.1" y="75.9">8</text>
<text x="151.1" y="75.9">16</text>
<text x="161.9" y="75.9">8</text>
<text x="204.4" y="75.9">16</text>
<text x="59.6" y="86.1">1</text>
<text x="71" y="88.6">3</text>
<text x="82.5" y="88.6">4</text>
<text x="134.4" y="87.7" transform="rotate(-90 134.4 87.7)">15</text>
<text x="139.4" y="87.7" transform="rotate(-90 139.4 87.7)">11</text>
<text x="142" y="87.7" transform="rotate(-90 142 87.7)">12</text>
<text x="144.5" y="87.7" transform="rotate(-90 144.5 87.7)">13</text>
<text x="147.1" y="87.7" transform="rotate(-90 147.1 87.7)">14</text>
<text x="197.9" y="87.1" transform="rotate(-90 197.9 87.1)">7</text>
<text x="200.4" y="87.1" transform="rotate(-90 200.4 87.1)">9</text>
<text x="59.6" y="91.2">2</text>
<text x="82.5" y="93.7">5</text>
<text x="93.9" y="91.2">6</text>
<text x="97.7" y="91.2">9</text>
<text x="109.1" y="93.7">8</text>
<text x="97.1" y="96.3">10</text>
<text x="97.1" y="103.9">13</text>
<text x="108.5" y="106.4">11</text>
<text x="119.1" y="106.7" transform="rotate(-90 119.1 106.7)">15</text>
<text x="121.7" y="106.1" transform="rotate(-90 121.7 106.1)">1</text>
<text x="124.2" y="106.7" transform="rotate(-90 124.2 106.7)">10</text>
<text x="126.7" y="106.1" transform="rotate(-90 126.7 106.1)">9</text>
<text x="131.8" y="106.7" transform="rotate(-90 131.8 106.7)">11</text>
<text x="136.9" y="106.1" transform="rotate(-90 136.9 106.1)">5</text>
<text x="139.4" y="106.1" transform="rotate(-90 139.4 106.1)">4</text>
<text x="142" y="106.7" transform="rotate(-90 142 106.7)">14</text>
<text x="159.8" y="108" transform="rotate(-90 159.8 108)">14</text>
<text x="164.8" y="108" transform="rotate(-90 164.8 108)">11</text>
<text x="167.4" y="108" transform="rotate(-90 167.4 108)">10</text>
<text x="172.5" y="108" transform="rotate(-90 172.5 108)">12</text>
<text x="175" y="108" transform="rotate(-90 175 108)">13</text>
<text x="97.1" y="109">12</text>
<text x="113" y="115.3">16</text>
<text x="146.6" y="115.3">8</text>
<text x="154.9" y="115.3">16</text>
<text x="186" y="115.3">8</text>
<text x="76.1" y="124.2">5</text>
<text x="76.1" y="121.7">6</text>
<text x="159.8" y="125.8" transform="rotate(-90 159.8 125.8)">15</text>
<text x="162.3" y="125.2" transform="rotate(-90 162.3 125.2)">1</text>
<text x="164.8" y="125.2" transform="rotate(-90 164.8 125.2)">2</text>
<text x="167.4" y="125.2" transform="rotate(-90 167.4 125.2)">3</text>
<text x="169.9" y="125.2" transform="rotate(-90 169.9 125.2)">4</text>
<text x="172.5" y="125.2" transform="rotate(-90 172.5 125.2)">5</text>
<text x="175" y="125.2" transform="rotate(-90 175 125.2)">6</text>
<text x="177.5" y="125.2" transform="rotate(-90 177.5 125.2)">7</text>
<text x="182.6" y="125.2" transform="rotate(-90 182.6 125.2)">9</text>
<text x="76.1" y="131.8">2</text>
<text x="76.1" y="129.3">3</text>
<text x="76.1" y="126.7">4</text>
<text x="119.1" y="126.4" transform="rotate(-90 119.1 126.4)">3</text>
<text x="121.7" y="126.4" transform="rotate(-90 121.7 126.4)">2</text>
<text x="124.2" y="126.4" transform="rotate(-90 124.2 126.4)">6</text>
<text x="126.7" y="126.4" transform="rotate(-90 126.7 126.4)">7</text>
<text x="131.8" y="127" transform="rotate(-90 131.8 127)">12</text>
<text x="136.9" y="127" transform="rotate(-90 136.9 127)">13</text>
<text x="76.1" y="134.4">1</text>
</g>
<g font-size="1.8" fill="#0000c2">
<text x="74.7" y="83.9">Delay</text>
<text x="81" y="83.9">~{TI_PLS}</text>
<text x="88.2" y="83.9">a</text>
<text x="90.5" y="83.9">bit</text>
<text x="94.2" y="83.9">to</text>
<text x="97.2" y="83.9">increase</text>
<text x="74.7" y="86">~{S}</text>
<text x="77.1" y="86">pulse</text>
<text x="83.3" y="86">duration</text>
<text x="92.3" y="86">for</text>
<text x="96.2" y="86">stability.</text>
<text x="73.2" y="113.1">Asserts</text>
<text x="81.1" y="113.1">~{S}=1and</text>
<text x="90.9" y="113.1">~{R}=0</text>
<text x="95" y="109">~{R}</text>
<text x="73.2" y="115.2">prior</text>
<text x="78.8" y="115.2">to</text>
<text x="81.8" y="115.2">~{TI_PLS}.</text>
</g>
<g font-size="1.8" fill="#0f0f0f">
<text x="200.7" y="88.6">TX</text>
<text x="55.7" y="91.2">RX</text>
<text x="78.7" y="124.2">TX</text>
<text x="78.7" y="126.7">RX</text>
</g>
<text font-size="1.8" fill="#009600" x="111.8" y="93.7">Q</text>
</svg>
